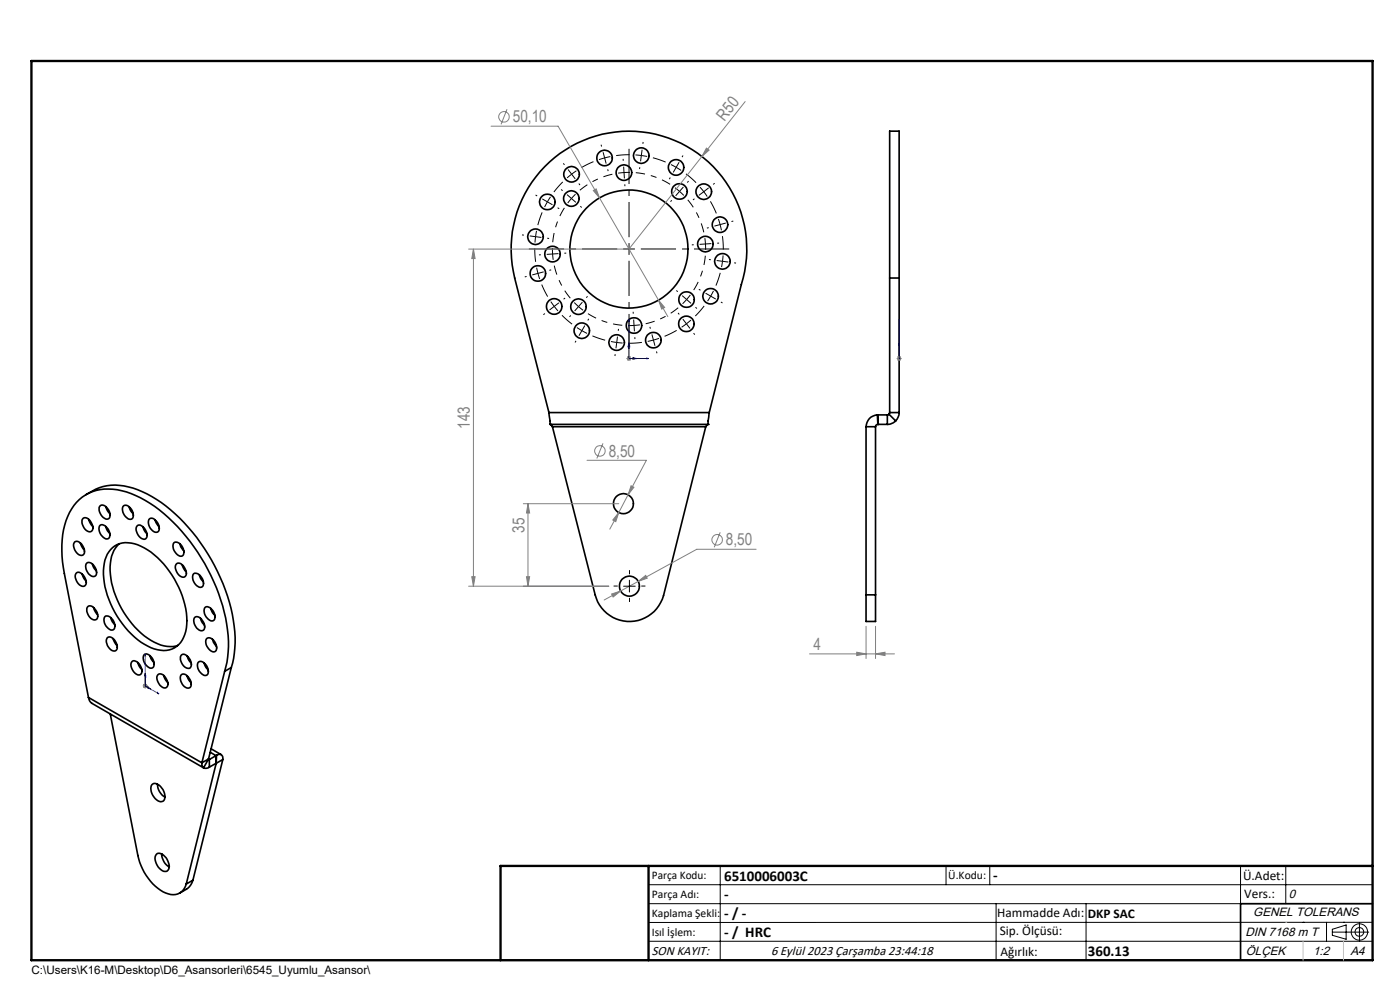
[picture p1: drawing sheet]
<svg xmlns="http://www.w3.org/2000/svg" width="297mm" height="210mm" viewBox="0 0 297 210" stroke-linecap="round" stroke-linejoin="round" font-family="sans-serif">
<g fill="none" stroke="#000" stroke-width=".35">
<path d="M188.7 59v-31.2h2v31.2M188.7 59h2M188.7 59v28.5M190.7 59v28.5M116.5 87.5l.2 2.5M116.5 87.5l-7.3-28.5a25 25 0 0 1 24.9-31.2 25 25 0 0 1 23.2 32.6l-6.8 27.1M116.5 87.5h34M116.7 90l.5 .5M116.7 90h.1M116.7 90h33.5M117.2 90.5l9.1 35.7a7.5 7.5 0 0 0 7.1 5.6 7.5 7.5 0 0 0 7.4-5.4l8.9-35.9M117.2 90.5h32.5"/>
<path d="M150.2 90h.1M150.2 90l-.5 .5M150.5 87.5l-.3 2.5M183.7 90.5h2M183.7 90.5v35.7M185.7 90.5v35.7M186.1 88a2.53 2.53 0 0 0-2.4 2.5M186.1 88h.1M186.1 88l.1 2M186.2 90l-.3 .2-.2 .3M186.2 90h.1M186.2 90h2"/>
<path d="M186.2 88v2M186.2 88h2M188.2 88v2M188.6 87.9l-.4 .1M188.6 87.9l1.4 1.4M188.7 87.5l-.1 .4M188.7 87.5h2M190 89.3a2.72 2.72 0 0 1-1.8 .7M190.7 87.5a2.72 2.72 0 0 1-.7 1.8M15.8 115a1.4 1.4 0 0 1 1.9 1l.2 .7a.82 .82 0 0 1-.3 1 .82 .82 0 0 1-1.1-.2 2.16 2.16 0 0 1-.7-2.5zM17 115.2l.9 1.5M17.6 110a1.36 1.36 0 0 1 1.8 1l.2 .3a.88 .88 0 0 1-.1 1.3 .88 .88 0 0 1-1.2-.1 2.29 2.29 0 0 1-.8-2.4z"/>
<path d="M18.3 104.9a10.9 10.9 0 0 1 10.9-1 32.8 32.8 0 0 1 14.9 13.6 35 35 0 0 1 5.7 20l-.2 2.2-.5 1.9M18.4 119.4a1.4 1.4 0 0 1 1.8 1.1l.3 .7a.81 .81 0 0 1-.4 1 .81 .81 0 0 1-1-.3 2.02 2.02 0 0 1-.7-2.5zM18.8 110.2l.4 .9 .5 .5M19.6 119.7l.4 .9 .5 .5M21.2 111.4a1.47 1.47 0 0 1 1.9 1.1 1.11 1.11 0 0 1-.5 1.8 2.11 2.11 0 0 1-1.4-2.9zM21.3 107.3a1.41 1.41 0 0 1 1.8 1 1.11 1.11 0 0 1-.4 1.8 2.21 2.21 0 0 1-1.6-2.7zM22.4 111.7l.4 .9 .5 .5M22.5 107.5l.4 .9 .4 .6M23.9 116.2a5.3 5.3 0 0 1 6-.3 18.9 18.9 0 0 1 9 11.4 10.2 10.2 0 0 1-.6 9 4.8 4.8 0 0 1-5.6 1.3 17.3 17.3 0 0 1-9.2-9.6 13.6 13.6 0 0 1-1-9.8l.6-1.2zM25.3 115.3a7.4 7.4 0 0 0-1.9 6.6 19.4 19.4 0 0 0 9.3 14.3 6.3 6.3 0 0 0 5 .7M26.2 107.3a1.41 1.41 0 0 1 1.8 1 1.11 1.11 0 0 1-.4 1.9 2.09 2.09 0 0 1-1.4-2.9zM27.4 107.5l.4 1 .5 .5"/>
<path d="M29.1 111.5a1.57 1.57 0 0 1 2 1.4 .86 .86 0 0 1 0 1.1 .86 .86 0 0 1-1.1 .2 2.11 2.11 0 0 1-.9-2.7zM30.3 111.7l.4 1 .5 .5M31.7 110.1l.2-.1a1.99 1.99 0 0 1 1.6 2.8 1.41 1.41 0 0 1-1.8-1l-.2-1zM32.9 110.3l.2 .6 .7 .9M36.9 115.1a1.73 1.73 0 0 1 2.1 1.7 .8 .8 0 0 1-.3 1.1 .8 .8 0 0 1-1.1-.3 2.01 2.01 0 0 1-.7-2.5zM37.5 119.6a1.36 1.36 0 0 1 1.8 1l.1 .4a.88 .88 0 0 1 0 1.2 .88 .88 0 0 1-1.3-.1 2.08 2.08 0 0 1-.6-2.5zM38.1 115.3l.2 .7 .7 .8M38.7 119.8l.4 .9 .4 .6M16.2 121.5a1.43 1.43 0 0 1 1.8 1.1l.2 .3a.88 .88 0 0 1-.1 1.3 .88 .88 0 0 1-1.2-.1 2.08 2.08 0 0 1-.7-2.6zM17.4 121.7l.4 1 .5 .5M18.7 128.6l.1-.1a2.11 2.11 0 0 1 1.9 2.5 .89 .89 0 0 1-.8 .5 .89 .89 0 0 1-.8-.6 1.8 1.8 0 0 1-.4-2.3zM19.9 128.9l.3 .9 .5 .5"/>
<path d="M22.3 130.8a1.82 1.82 0 0 1 2.1 2 .76 .76 0 0 1-.5 .9 .76 .76 0 0 1-.9-.4 2.01 2.01 0 0 1-.7-2.5zM22.8 135.2a1.4 1.4 0 0 1 1.8 1.1l.3 .7a.82 .82 0 0 1-.4 1 .82 .82 0 0 1-1-.2 2.16 2.16 0 0 1-.7-2.6zM23.5 131l.4 1 .4 .5M24 135.5l.8 1.4M30.6 138.8a1.47 1.47 0 0 1 1.9 1.1 1.11 1.11 0 0 1-.5 1.8 2.11 2.11 0 0 1-1.4-2.9zM31.8 139.1l.2 .6 .7 .8M38.5 138.9a1.47 1.47 0 0 1 1.9 1.1l.1 .3a.85 .85 0 0 1 0 1.1 .85 .85 0 0 1-1.1 .2 2.08 2.08 0 0 1-.9-2.7zM39.7 139.1l.4 1 .5 .5M41.1 121.7a1.76 1.76 0 0 1 2 1.7 .81 .81 0 0 1-.3 1.1 .81 .81 0 0 1-1.1-.3 2.06 2.06 0 0 1-.6-2.5zM41.3 130.9a1.4 1.4 0 0 1 1.9 1.1l.2 .7a.81 .81 0 0 1-.3 1 .81 .81 0 0 1-1.1-.3 2.02 2.02 0 0 1-.7-2.5zM42.3 121.9l.4 1 .4 .5M42.5 131.2l.4 .9 .5 .5"/>
<path d="M43.5 128.8a1.47 1.47 0 0 1 1.9 1.1 1.11 1.11 0 0 1-.5 1.8 2.11 2.11 0 0 1-1.4-2.9zM43.9 135.4a1.67 1.67 0 0 1 2 1.7 .8 .8 0 0 1-.3 1.1 .8 .8 0 0 1-1-.3 1.98 1.98 0 0 1-.7-2.5zM44.7 129.1l.4 .9 .5 .5M45.1 135.6l.2 .7 .6 .8M183.7 126.2v5.6h2v-5.6M183.7 126.2h2M18.8 147.9l.2 .8 .5 .5 23.7 13.7M18.8 147.9l24 13.9M23.4 151.4l5.8 30.1a11.5 11.5 0 0 0 6 7.9 2.93 2.93 0 0 0 4.3-1.9M28 140.3a1.56 1.56 0 0 1 2 1.4 .85 .85 0 0 1 0 1.1 .85 .85 0 0 1-1.1 .2 2.09 2.09 0 0 1-.9-2.7zM29.2 140.5l.4 1 .5 .5M33.5 143.1a1.36 1.36 0 0 1 1.8 1l.2 .4a.86 .86 0 0 1 0 1.1 .86 .86 0 0 1-1 .2 2.37 2.37 0 0 1-1.1-2.5z"/>
<path d="M34.7 143.3l.4 .9 .5 .6M38.5 143.1a1.4 1.4 0 0 1 1.8 1.1l.2 .6a.82 .82 0 0 1-.3 1.1 .82 .82 0 0 1-1.1-.2 2.08 2.08 0 0 1-.6-2.6zM39.7 143.3l.4 1 .4 .5M42.1 140.4a1.41 1.41 0 0 1 1.9 1.1 1.11 1.11 0 0 1-.5 1.8 2.09 2.09 0 0 1-1.4-2.9zM43.3 140.6l.4 1 .5 .5M44.6 159.6l1.2 .7M44.8 158.8l2.1 1.3M47.7 142.4a24.7 24.7 0 0 0-.9-15.2 40 40 0 0 0-15-20.5 14.8 14.8 0 0 0-11.4-2.7 9.6 9.6 0 0 0-6.7 7.4 22.7 22.7 0 0 0 0 10.3l5.1 26.2M47.7 142.4l-4.9 19.4M49.1 141.6l-1.4 .8M49.1 141.6l-4.9 19.4M32.2 166.4a1.45 1.45 0 0 1 2.1 .8 2.18 2.18 0 0 1 .3 2.8 1.88 1.88 0 0 1-2.2-1.3l-.4-1.5z"/>
<path d="M33.4 166.3a3.2 3.2 0 0 0 1.6 2.8M42.8 161.8l.1 .7 .3 .4M44.2 161.1l-1 1.8M44.2 161v.1M44.2 161l-1.4 .8M44.2 161l.2 .1M44.4 162.7a1.21 1.21 0 0 1-1.2 .2M44.4 161.1h-.2M44.4 161.1v1.6M45.8 160.3l-1.4 .8M45.8 160.3l.1 1.6M45.9 161.9l-6.4 25.6"/>
<path d="M45.9 160.3a.8 .8 0 0 1 1.1-.2 .8 .8 0 0 1 .3 1M45.9 160.3h-.1M45.9 161.8v.1M45.9 160.3v1.6M47.3 161.1l-2.9 1.6M47.3 161.1l-6.4 25.6M33.2 181.2a1.47 1.47 0 0 1 2 .8 2.17 2.17 0 0 1 .3 2.8 1.99 1.99 0 0 1-2.3-1.6l-.3-1.1zM34.3 181.1a3.2 3.2 0 0 0 1.6 2.8M40.9 186.7l-.4 1a4.6 4.6 0 0 1-2.4 1.7M40.9 186.7l-1.4 .8M291.2 191.7h-28v12"/>
<circle cx="121.3" cy="37" r="1.65"/>
<circle cx="128.2" cy="33.5" r="1.65"/>
<circle cx="132.4" cy="36.6" r="1.65"/>
<circle cx="136" cy="33" r="1.64"/>
<circle cx="143.4" cy="35.5" r="1.64"/>
<circle cx="113.6" cy="50.2" r="1.64"/>
<circle cx="114.1" cy="58" r="1.65"/>
<circle cx="116.1" cy="42.8" r="1.65"/>
<circle cx="117.2" cy="53.9" r="1.65"/>
<circle cx="121.2" cy="42.1" r="1.65"/>
<circle cx="133.4" cy="52.8" r="12.5"/>
<circle cx="144.2" cy="40.6" r="1.65"/>
<circle cx="149.3" cy="40.7" r="1.64"/>
<circle cx="149.7" cy="51.8" r="1.64"/>
<circle cx="152.8" cy="47.7" r="1.65"/>
<circle cx="153.3" cy="55.4" r="1.64"/>
<circle cx="117.6" cy="65" r="1.65"/>
<circle cx="122.7" cy="65.1" r="1.65"/>
<circle cx="123.4" cy="70.1" r="1.64"/>
<circle cx="130.8" cy="72.7" r="1.65"/>
<circle cx="134.5" cy="69" r="1.65"/>
<circle cx="138.6" cy="72.1" r="1.65"/>
<circle cx="145.6" cy="68.7" r="1.64"/>
<circle cx="145.6" cy="63.5" r="1.65"/>
<circle cx="150.7" cy="62.8" r="1.65"/>
<circle cx="132.2" cy="106.8" r="2.13"/>
<circle cx="133.5" cy="124.3" r="2.12"/>
</g>
<g fill="none" stroke="#808080" stroke-width=".21">
<path d="M104.2 26.8h14.2l8.8 15.2M107.6 23.2l-1.3 3.2M148.9 33.2l-15.5 19.6M149.9 31.4l.5 .4-1.5 1.4zM158.1 21.5l-9.2 11.7M99.4 52.8h33M100.4 52.8l.4 2h-.7zM100.4 52.8v71.5M125.9 40.4l.6-.3 .7 1.9zM127.2 42l12.5 21.7M132.9 76.1h1M133.1 75.7l.7 .7"/>
<path d="M133.4 75.5v1M133.8 75.7l-.7 .7M139.7 63.7l1.3 1.5-.6 .4zM139.7 63.7l2 3.5M190.3 76.1h.9M190.4 75.7l.7 .7M190.7 75.5v1M191.1 75.7l-.7 .7M124.5 97.6h12.6l-3.9 7.3M127.9 94l-1.3 3.3M111 106.8h20.3M112 106.8l.4 2h-.7z"/>
<path d="M112 106.8v17.5M131.3 108.7l-.7 2-.6-.4zM131.3 108.7l-1.9 3.5M133.2 104.9l-1.9 3.8M133.9 103l.6 .4-1.3 1.5zM152.8 112.9l-1.3 3.2M160.4 116.5h-12.6l-16.1 8.9M99.4 124.3h29.8M100.1 122.3h.7l-.4 2zM111.7 122.3h.7l-.4 2zM129.8 126l1.9-.6-1.6 1.2zM131.7 125.4l-3.5 1.9"/>
<path d="M135.4 123.3l1.6-1.2 .3 .6zM171.7 138.7h18.1M181.8 138.4l1.9 .3-1.9 .4zM183.7 132.8v6.9M185.7 138.7l2-.3v.7zM185.7 132.8v6.9M30.3 145.5h1M30.4 145.1l.8 .7M30.8 145v1M31.2 145.1l-.8 .7"/>
<circle cx="106.9" cy="24.8" r="1.12"/>
<circle cx="127.2" cy="95.7" r="1.13"/>
<circle cx="152.1" cy="114.5" r="1.12"/>
</g>
<g fill="none" stroke="#000" stroke-width=".21">
<path d="M148.5 39.7l.8 1M150.3 39.9l-1 .8M149.3 40.7l.7 1M149.3 40.7l-1 .7M132.3 124.3h2.5M133.5 123.1v2.5M137.6 187.7h153.6M137.6 191.7h153.6M137.6 199.7h153.6M152.8 183.7v20M200.7 183.7v4M210 183.7v4"/>
<path d="M211.3 191.7v12M230.4 191.7v12M263.2 183.7v20M272.8 183.7v8M276.4 195.6h.1M281.4 195.6v4.1M282.6 197.7h7.8M282.6 197.1l3-.9v3l-3-.8zM285 195.6h.1M288.4 195.8v3.8M291.2 195.6l-153.6 .1"/>
<circle cx="288.4" cy="197.7" r="1.74"/>
<circle cx="288.4" cy="197.7" r=".93"/>
</g>
<g fill="none" stroke="#00f" stroke-width=".21">
<path d="M133.4 72.7l.2 .8h-.4zM133.4 67.7l.1 .4h-.2zM133.4 67.7v8.4h4.2M134.3 75.8l.8 .3-.8 .1zM137.2 75.9l.4 .2h-.4zM190.7 75.9v.2zM190.7 67.7v.4v-.4M190.7 75.8v.4zM190.7 72.7v.8v-.8M190.7 76.1h.1M190.7 67.7v8.4M30.8 138.7l.1 .4-.2-.1z"/>
<path d="M30.8 138.7v6.8M30.8 142.8l.1 .7-.2-.1zM30.8 145.5l2.9 1.7M30.8 145.5l1.2 .7M31.4 145.7l.6 .5-.6-.2zM33.4 146.9l.3 .3-.3-.1z"/>
</g>
<g fill="none" stroke="#000" stroke-width=".21" stroke-dasharray="15.2 1.3 1.3 1.3" stroke-linecap="butt">
<path d="M119.4 38.6l-1.9 2.1M119.7 35l-.2-.4M121.3 36.9l-1 .8M121.3 36.9l1-.7M121.3 36.9l-.8-.9M121.3 36.9l.7 1M122.8 38.9l.2 .3M125.9 34.3l-2.6 1.3M127.6 31.1l-.1-.4M128.3 33.5l-1.2 .4M128.3 33.5l1.2-.3M128.3 33.5l-.4-1.2"/>
<path d="M128.3 33.5l.3 1.2M128.9 35.9l.1 .4M132.2 34.1v-.4M132.4 36.6l-1.3 .1M132.4 36.6h1.2M132.4 36.6l-.1-1.2M132.4 36.6l.1 1.2M132.5 39.1l.1 .4M133.6 32.8l-2.9 .2M135.7 35.5v.4M136.1 33l-1.3-.1M136.1 33l1.2 .2"/>
<path d="M136.1 33l.1-1.3M136.1 33l-.2 1.2M136.4 30.5v-.4M141.2 34.4l-2.7-.9M142.2 37.7l-.2 .3M143.4 35.5l-1.1-.6M143.4 35.5l1.1 .7M143.4 35.5l.7-1.1M143.4 35.5l-.6 1.1M144.7 33.3l.2-.3M145.8 38.7l.3-.3M147.7 38.8l-2.2-1.9"/>
<path d="M151.3 39.1l.3-.2M111.1 49.9l-.4-.1M111.7 58.6l-.4 .1M113.4 52.7l.2 2.8M113.6 50.2l-.1 1.2M113.6 50.2l.2-1.2M113.6 50.2l-1.2-.2M113.6 50.2l1.3 .2M114 41.6l-.4-.2M114.1 58l.4 1.2M114.1 58l-.3-1.2M114.1 58l-1.2 .3"/>
<path d="M114.1 58l1.2-.3M114.7 54l-.4 .1M115 45.1l-.9 2.7M116.1 50.5l.4 .1M116.1 42.8l-.6 1.1M116.1 42.8l.7-1M116.1 42.8l-1.1-.6M116.1 42.8l1.1 .6M116.5 57.3l.4-.1M117.2 53.9l.2 1.2M117.2 53.9v-1.3M117.2 53.9l-1.2 .1"/>
<path d="M117.2 53.9l1.3-.1M118.3 44.1l.3 .2M119.3 40.5l-.3-.3M119.7 53.7h.4M121.2 42.1l-.8 1M121.2 42.1l.9-.9M121.2 42.1l-.9-.8M121.2 42.1l1 .8M123.1 43.7l.3 .3M133.4 52.8v-1.2M133.4 52.8h-1.2M133.4 52.8v1.3"/>
<path d="M133.4 52.8h1.3M142.5 42.5l-.3 .3M144.2 40.6l-1-.8M144.2 40.6l.9 .9M144.2 40.6l.8-.9M144.2 40.6l-.9 .9M147.2 51.9h-.4M147.3 42.2l-.3 .2M149.7 51.8l-.2-1.3M149.7 51.8v1.2M149.7 51.8l1.2-.1M149.7 51.8h-1.3"/>
<path d="M150.3 48.3l-.3 .1M150.8 55.1l-.4-.1M152 45.3l-1.3-2.6M152.2 51.6h.4M152.8 47.6l-.4-1.2M152.8 47.6l.2 1.3M152.8 47.6l1.2-.3M152.8 47.6l-1.2 .4M153.3 55.4l.1-1.2M153.3 55.4l-.2 1.3M153.3 55.4l1.2 .2M153.3 55.4l-1.3-.1"/>
<path d="M153.4 52.9l-.1-2.8M155.2 47l.4-.1M155.8 55.8h.3M114.9 60.4l1.3 2.5M115.6 66.5l-.3 .3M117.6 65l.8 1M117.6 65l-.8-1M117.6 65l-1 .8M117.6 65l1-.8M119.2 66.9l2.2 1.9M119.6 63.5l.3-.3M121.1 66.9l-.3 .3"/>
<path d="M122.2 72.3l-.2 .3M122.7 65l1 .8M122.7 65l-.9-.8M122.7 65l-.8 1M122.7 65l.9-.9M123.4 70.1l1.1 .6M123.4 70.1l-1-.6M123.4 70.1l-.6 1.1M123.4 70.1l.7-1M124.4 63.2l.2-.3M124.7 68l.2-.4M125.7 71.2l2.7 1"/>
<path d="M130.5 75.1v.4M130.8 72.6l1.3 .2M130.8 72.6l-1.2-.2M130.8 72.6l-.1 1.3M130.8 72.6l.2-1.2M131.2 70.2v-.4M133.3 72.8l2.9-.2M134.3 66.5v-.4M134.5 69l1.3-.1M134.5 69l-1.2 .1M134.5 69l.1 1.3M134.5 69l-.1-1.2"/>
<path d="M134.7 71.5v.4M138 69.7l-.1-.4M138.6 72.1l1.2-.3M138.6 72.1l-1.2 .3M138.6 72.1l.3 1.2M138.6 72.1l-.3-1.2M139.3 74.5l.1 .4M141 71.3l2.5-1.2M143.8 61.9l-.3-.3M144.1 66.7l-.2-.3M145.6 68.7l1-.8M145.6 68.7l-1 .7"/>
<path d="M145.6 68.7l.8 1M145.6 68.7l-.7-1M145.7 63.5l.7-.9M145.7 63.5l-.9 .9M145.7 63.5l.9 .9M145.7 63.5l-1-.8M147.1 70.7l.3 .3M147.5 67l1.9-2.1M147.5 65.2l.3 .2M148.6 61.6l-.3-.2M150.8 62.8l.6-1.1M150.8 62.8l-.7 1.1"/>
<path d="M150.8 62.8l1 .6M150.8 62.8l-1.1-.6M151.9 60.6l.9-2.7M152.9 64.1l.4 .2M131 124.3h-.8M133.5 121.8v-.9M133.5 126.8v.9M136 124.3h.9"/>
</g>
<path d="M129.9 37a16.3 16.3 0 0 0-6.9 3.4M142.2 39.1a16.2 16.2 0 0 0-7.3-2.5M117.6 56.4a16.3 16.3 0 0 0 3.4 6.8M119.7 44.1a16.2 16.2 0 0 0-2.4 7.3M149.3 49.3a16.3 16.3 0 0 0-3.4-6.9M124.7 66.5a16.2 16.2 0 0 0 7.3 2.5M137 68.7a16.3 16.3 0 0 0 6.9-3.4M147.2 61.5a16.2 16.2 0 0 0 2.4-7.2" fill="none" stroke="#000" stroke-width=".21" stroke-dasharray="15.2 1.3 1.3 1.3" stroke-dashoffset="13.3" stroke-linecap="butt"/>
<path d="M130.9 52.8h-18.7M133.4 50.3v-18.7M133.4 55.3v18.8M135.9 52.8h18.8" fill="none" stroke="#000" stroke-width=".21" stroke-dasharray="15.2 1.3 1.3 1.3" stroke-dashoffset="7.8" stroke-linecap="butt"/>
<path d="M106.2 203.7h185" fill="none" stroke="#000" stroke-width=".25"/>
<path d="M6.7 12.9h284.5v190.8h-284.5zM137.6 183.7v20M291.2 183.7h-185v20" fill="none" stroke="#000" stroke-width=".5"/>
<path d="M272.8 195.6h.1M276.4 199.7v4M285 199.7v4" fill="none" stroke="#c0c0c0" stroke-width=".21"/>
<g fill="#00f">
<path d="M137.2 75.9l.4 .2h-.4zM133.4 67.7l.1 .4h-.2z"/>
<path d="M190.7 75.8v.4zM190.7 72.7v.8zM33.4 146.9l.3 .3-.3-.1zM30.8 138.7l.1 .4-.2-.1zM31.4 145.7l.6 .5-.6-.2zM30.8 142.8l.1 .7-.2-.1z"/>
<path d="M134.3 75.8l.8 .3-.8 .1zM133.4 72.7l.2 .8h-.4zM190.7 75.9v.2zM190.7 67.7v.4z"/>
</g>
<g fill="#808080">
<path d="M149.9 31.4l.5 .4-1.5 1.4z"/>
<path d="M139.7 63.7l.7 1.9 .6-.4zM125.9 40.4l1.3 1.6-.7-1.9zM131.3 108.7l-1.3 1.6 .6 .4zM133.9 103l-.7 1.9 1.3-1.5zM129.8 126l.3 .6 1.6-1.2zM135.4 123.3l1.9-.6-.3-.6zM181.8 138.4l1.9 .3-1.9 .4zM185.7 138.7l2-.3v.7z"/>
<path d="M111.7 122.3h.7l-.4 2zM112 106.8l.4 2h-.7zM100.1 122.3h.7l-.4 2zM100.4 52.8l.4 2h-.7z"/>
</g>
<g font-size="3.5" fill="#808080">
<text x="108.8" y="26">50,10</text>
<text x="153.7" y="25.8" transform="rotate(-52 153.7 25.8)">R50</text>
<text x="99.7" y="91" transform="rotate(-90 99.7 91)">143</text>
<text x="129.1" y="96.8">8,50</text>
<text x="111.2" y="113" transform="rotate(-90 111.2 113)">35</text>
<text x="154" y="115.7">8,50</text>
<text x="172.6" y="137.9">4</text>
</g>
<g font-size="3.2">
<text x="153.6" y="186.8">6510006003C</text>
<text x="153.6" y="190.8">-</text>
<text x="210.7" y="186.6">-</text>
<text x="153.6" y="194.8">- / -</text>
<text x="153.6" y="198.8">- / HRC</text>
<text x="230.8" y="202.8">360.13</text>
</g>
<g font-size="2.8">
<text x="263.7" y="186.7">Ü.Adet:</text>
<text x="263.9" y="190.5">Vers.:</text>
<text x="211.5" y="194.5">Hammadde Adı:</text>
<text x="230.8" y="194.7">DKP SAC</text>
<text x="138.3" y="202.6">SON KAYIT:</text>
<text x="163.6" y="202.6">6 Eylül 2023 Çarşamba 23:44:18</text>
<text x="212.1" y="198.4">Sip. Ölçüsü:</text>
<text x="212.2" y="202.7">Ağırlık:</text>
</g>
<g font-size="2.6">
<text x="273.4" y="190.4">0</text>
<text x="265.9" y="194.4">GENEL TOLERANS</text>
<text x="264.2" y="198.5">DIN 7168 m T</text>
<text x="264.3" y="202.6">ÖLÇEK</text>
<text x="278.5" y="202.6">1:2</text>
<text x="286.5" y="202.6">A4</text>
</g>
<g font-size="2.5">
<text x="138.3" y="186.4">Parça Kodu:</text>
<text x="138.3" y="190.5">Parça Adı:</text>
<text x="201.2" y="186.5">Ü.Kodu:</text>
<text x="138.3" y="194.5">Kaplama Şekli:</text>
<text x="138.3" y="198.6">Isıl İşlem:</text>
<text x="6.7" y="206.7">C:\Users\K16-M\Desktop\D6_Asansorleri\6545_Uyumlu_Asansor\</text>
</g>
</svg>
